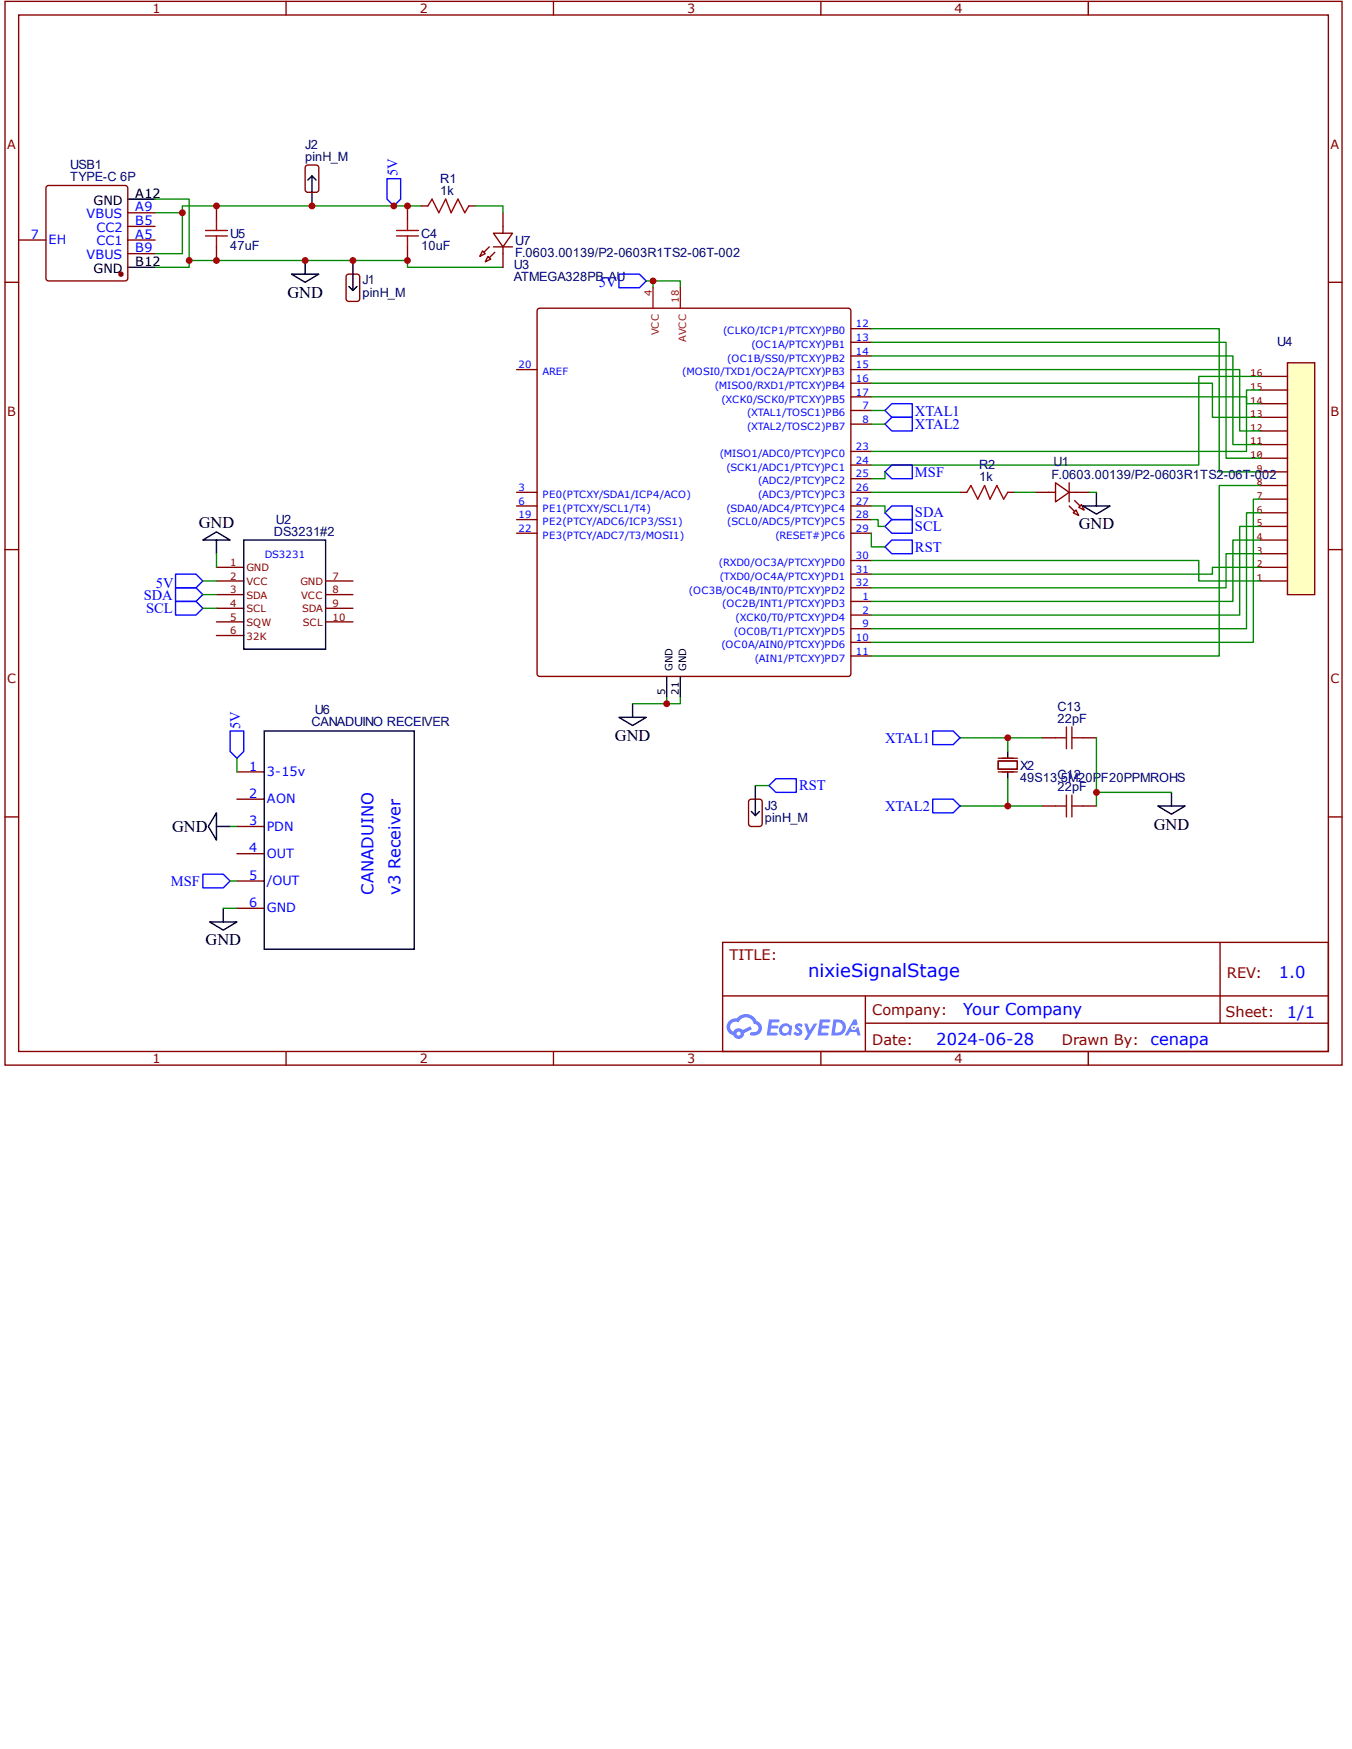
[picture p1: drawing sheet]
<svg xmlns="http://www.w3.org/2000/svg" width="216mm" height="279mm" viewBox="0 0 216 279" stroke-linecap="round" stroke-linejoin="round" font-family="sans-serif">
<g fill="none" stroke="#800" stroke-width=".22">
<path d="M.8 .2h213.5v170h-213.5zM3 2.4h209.1v165.6h-209.1zM45.7 .2v2.2M88.4 .2v2.2M131.1 .2v2.2M173.8 .2v2.2M.8 45.1h2.2M212.1 45.1h2.2M.8 87.8h2.2M212.1 87.8h2.2M.8 130.5h2.2M212.1 130.5h2.2"/>
<path d="M115.4 150.5h96.7v17.5h-96.7zM115.4 159.1h96.6M138.2 159.1v8.7M194.8 150.6v12.9M45.7 168v2.2M88.4 168v2.2M131.1 168v2.2M138.2 163.5h73.8M173.8 168v2.2"/>
</g>
<g fill="#58f">
<path d="M127.1 163.6l.5-.1 .3 .1 .3 .2-.3 .3a.29 .29 0 0 0-.2-.2 .29 .29 0 0 0-.3 .1l.1 .1a.87 .87 0 0 1 .5 1 .85 .85 0 0 1-1.3 0l.3-.3 .4 .2 .2-.2a1.01 1.01 0 0 1-.6-1.1z"/>
<path d="M128.4 163.5h.5l.4 1.1 .7-1.1h.5l-1.6 2.6h-.5l.6-.9z"/>
<path d="M122.8 162.9h1.6l.1 .2-.2 .2h-1l-.1 .5h.9l.2 .3-.2 .2h-1l-.1 .7h.9h.2v.3l-1.7 .1z"/>
<path d="M130.9 162.9h1.6l.1 .2-.2 .2h-1l-.1 .5h.9l.2 .3-.2 .2h-1l-.1 .7h1h.1v.3l-1.6 .1z"/>
<path d="M136.3 162.9h.5l.2 .7-.4 .2a.43 .43 0 0 0-.7 .2 .43 .43 0 0 0 .3 .6 .43 .43 0 0 0 .6-.4l.3-.1 .3 1.3h-.5l-.1-.5h-1.1l-.3 .5h-.5z"/>
<path d="M133.1 162.9l-.4 2.5h.9a1.3 1.3 0 0 0 1.5-1.3 1.3 1.3 0 0 0-1.6-1.2zM133.5 163.3a.86 .86 0 0 1 1.1 .9 .86 .86 0 0 1-1.1 .8h-.2z"/>
<path d="M124.7 163.9a.95 .95 0 0 0-.1 1.3 .95 .95 0 0 0 1.3 .1l.4 .1 .2-1.4-.1-.1-.3-.1a.93 .93 0 0 0-1.4 .1zM125.1 164.1a.54 .54 0 0 1 .8 .2 .54 .54 0 0 1-.5 .7 .54 .54 0 0 1-.4-.8z"/>
<path d="M116.4 163.1a1.35 1.35 0 0 0 .7 2.3 .89 .89 0 0 0 1 .5 .89 .89 0 0 0 .7-.9l1.3-.6-.3-.4-1.2 .6a.91 .91 0 0 0-1.5 .2 .86 .86 0 0 1-.4-1.2 .86 .86 0 0 1 1.2-.3 1.31 1.31 0 0 1 1.4-.8 1.31 1.31 0 0 1 1.1 1.1 .7 .7 0 0 1 .7 .8 .7 .7 0 0 1-1 .5l-.3 .1v.3a1.22 1.22 0 0 0 1.7-.6 1.22 1.22 0 0 0-.7-1.6 1.84 1.84 0 0 0-3.1-.4l-.8 .1zM117.6 165.1a.35 .35 0 0 1 .7 0 .35 .35 0 0 1-.7 0z"/>
<circle cx="136.3" cy="164.1" r=".16"/>
</g>
<path d="M98.8 43.8h3.3l1.1 1.1-1.1 1.1h-3.3zM28 91.7h3.3l1.1 1.1-1.1 1.1h-3.3z" fill="none" stroke="#00f" stroke-width=".22"/>
<path d="M32.4 86.3l2.2-1.3 2.1 1.3zM34.6 86.3v2.2M98.8 114.6h4.4l-2.2 1.3zM101 112.4v2.2M106.5 108.1v3.2M108.6 108.1v3.2M184.9 128.8h4.4l-2.2 1.3zM187.1 126.6v2.2" fill="none" stroke="#000" stroke-width=".22"/>
<path d="M103.2 44.9h1.1v1.1M104.3 44.9h4.3v1.1M106.5 111.3v1.1M108.6 111.3v1.1h-7.6" fill="none" stroke="#080" stroke-width=".22"/>
<path d="M168.6 117.9h1.7M170.3 116.1v3.5M171.2 116.1v3.5M171.2 117.9h1.7M168.6 128.8h1.7M170.3 127v3.5M171.2 128.8h1.7M171.2 127v3.5" fill="none" stroke="#a00000" stroke-width=".22"/>
<g fill="none" stroke="#800" stroke-width=".22">
<path d="M82.5 59h3.3M135.9 59h3.2M135.9 52.5h3.2M135.9 54.7h3.2M135.9 56.9h3.2M82.5 78.6h3.3M135.9 78.6h3.2M135.9 65.6h3.2M135.9 67.8h3.2M135.9 72.1h3.2M135.9 74.3h3.2M135.9 76.5h3.2"/>
<path d="M135.9 61.2h3.2M135.9 63.4h3.2M82.5 80.8h3.3M82.5 85.2h3.3M82.5 83h3.3M135.9 96.1h3.2M135.9 98.3h3.2M135.9 80.8h3.2M135.9 89.5h3.2M135.9 91.7h3.2M135.9 85.2h3.2M135.9 93.9h3.2"/>
<path d="M135.9 83h3.2M135.9 100.4h3.2M135.9 102.6h3.2M135.9 104.8h3.2M166.4 117.9h2.2M172.9 117.9h2.2M166.4 128.8h2.2M172.9 128.8h2.2"/>
</g>
<path d="M85.8 49.5l.4-.3h49.2l.4 .3 .1 58.1-.2 .4-49.5 .1-.4-.3z" fill="none" stroke="#840000" stroke-width=".22"/>
<path d="M104.3 46v3.2M108.6 46v3.2" fill="none" stroke="#f00" stroke-width=".22"/>
<path d="M205.6 58h4.3v37h-4.3z" fill="#ffffc2" stroke="#840000" stroke-width=".22"/>
<g fill="none" stroke="#840000" stroke-width=".22">
<path d="M201.2 79.7h4.4M201.2 77.6h4.4M201.2 75.4h4.4M201.2 73.2h4.4M201.2 71h4.4M201.2 68.8h4.4M201.2 66.7h4.4M201.2 64.5h4.4M201.2 62.3h4.4M201.2 60.1h4.4M201.2 92.8h4.4M201.2 90.6h4.4"/>
<path d="M201.2 88.5h4.4M201.2 86.3h4.4M201.2 84.1h4.4M201.2 81.9h4.4"/>
</g>
<g fill="none" stroke="#080" stroke-width=".22">
<path d="M24.8 31.8h5.4v9.8h34.9v1.1h15.2M29.1 34v6.5h-4.3M67.2 32.9h-38.1v1.1h-4.3M76 32.9h4.3v1.1M30.2 41.6v1.1h-5.4M139.1 52.5h55.6v22.9h6.5M139.1 54.7h56.7v18.5h5.4M139.1 56.9h57.8v14.1h4.3M139.1 59h58.9v9.8h3.2M139.1 61.2h54.5v5.5h7.6M139.1 63.4h60v1.1h2.1M139.1 78.6h14.2"/>
<path d="M139.1 67.8h2.2M139.1 65.6h2.2M141.3 75.4v1.1h-2.2M162 78.6h3.3M174 78.6h1.1M201.2 79.7h-1.1v22.9h-61M201.2 77.6h-6.5v27.2h-55.6M201.2 62.3h-2.1v9.8h-60M201.2 60.1h-9.8v14.2h-52.3M32.4 95h2.2M32.4 97.2h2.2M32.4 92.8h2.2"/>
<path d="M34.6 88.5v2.1M139.1 89.5h52.3v3.3h9.8M139.1 80.8h2.2v1.1M139.1 83h1.1v1.1h1.1M139.1 85.2v2.2h2.2M201.2 90.6h-7.6v1.1h-54.5M201.2 88.5h-5.4v5.4h-56.7M201.2 86.3h-4.3v9.8h-57.8M201.2 84.1h-3.2v14.2h-58.9M201.2 81.9h-2.1v18.5h-60M153.3 117.9h7.6M166.4 117.9h-5.5v2.1"/>
<path d="M175.1 117.9v10.9M36.7 132h1.1M37.8 121.1v2.2M120.6 125.5h2.2M153.3 128.8h7.6M160.9 124.4v4.4h5.5M175.1 126.6h12M35.7 145.1h2.1M36.7 140.7h1.1"/>
</g>
<g fill="none" stroke="#00f" stroke-width=".22">
<path d="M61.8 28.5h2.2v3.3l-1.1 1.1-1.1-1.1zM141.3 65.6l1.1-1.1h3.3v2.2h-3.3zM141.3 67.8l1.1-1.1h3.3v2.1h-3.3zM142.4 74.3h3.3v2.2h-3.3l-1.1-1.1zM28 93.9h3.3l1.1 1.1-1.1 1.1h-3.3zM28 96.1h3.3l1.1 1.1-1.1 1.1h-3.3zM141.3 87.4l1.1-1.1h3.3v2.2h-3.3zM142.4 80.8h3.3v2.2h-3.3l-1.1-1.1zM142.4 83h3.3v2.2h-3.3l-1.1-1.1zM36.7 116.8h2.2v3.2l-1.1 1.1-1.1-1.1zM148.9 116.8h3.3l1.1 1.1-1.1 1.1h-3.3zM32.4 139.7h3.3l1 1-1 1.1h-3.3z"/>
<path d="M122.8 125.5l1.1-1.1h3.3v2.2h-3.3zM148.9 127.7h3.3l1.1 1.1-1.1 1h-3.3z"/>
</g>
<g fill="none" stroke="#800" stroke-width=".22">
<path d="M3 38.3h4.3M7.6 29.7l12.4-.1 .3 .2 .1 14.6-.2 .4-12.4 .1-.4-.2-.1-14.6zM20.4 38.3h4.4M20.4 34h4.4M20.4 36.2h4.4M34.6 32.9v2.2M34.6 39.4v2.2M48.8 26.6l.4-.2h1.3l.3 .2 .1 3.7-.2 .4h-1.5l-.4-.2zM65.1 32.9v2.2M65.1 39.4v2.2M67.2 32.9h1.1M74.9 32.9h1.1"/>
<path d="M78.8 37.3h3l-1.5 2.1zM78.8 39.4h3M80.3 34v3.3M80.3 39.4v3.3M20.4 40.5h4.4M55.3 44l.4-.2h1.3l.4 .2v3.7l-.2 .4h-1.5l-.4-.2zM77.1 40.1l.4 .4-.9 .5zM77.9 41l.5 .4-.9 .4zM153.3 78.6h1.1M160.9 78.6h1.1M165.3 78.6h3.3M168.6 77.1l2.1 1.5-2.1 1.6z"/>
<path d="M170.7 78.6h3.3M170.7 77.1v3.1M34.6 90.6h4.3M34.6 92.8h4.3M34.6 95h4.3M34.6 97.2h4.3M34.6 99.3h4.3M52 92.8h4.4M52 95h4.4M52 97.2h4.4M52 99.3h4.4M171.4 81.9l.4-.4 .5 .9z"/>
<path d="M172.3 81l.4-.4 .4 .9zM34.6 101.5h4.3M37.8 123.3h4.4M37.8 127.7h4.4M37.8 132h4.4M37.8 136.4h4.4M119.8 127.7h1.5l.4 .2v3.7l-.2 .4h-1.5l-.4-.2-.1-3.7zM37.8 140.7h4.4M37.8 145.1h4.4"/>
</g>
<g fill="none" stroke="#000" stroke-width=".22">
<path d="M20.4 31.8h4.4M49.8 28.1v4.8M49.8 28.1l-.6 .7M49.8 28.1l.7 .7M20.4 42.7h4.4M46.6 43.8h4.3l-2.2 1.3zM48.7 41.6v2.2M55.7 45.8l.7 .6M56.4 41.6v4.8M57 45.8l-.6 .6M175.1 78.6v2.2M38.9 86.3h13.1v17.4h-13.1z"/>
<path d="M172.9 80.8h4.4l-2.2 1.3zM42.2 116.8h24v34.8h-24zM34.6 129.8v4.4l-1.3-2.2zM34.6 132h2.1M120 129.6l.6 .7M120.6 125.5v4.8M121.3 129.6l-.7 .7M160.9 120v1.1M160.9 123.3v1.1M33.5 147.3h4.3l-2.1 1.3zM35.7 145.1v2.2"/>
</g>
<g fill="#800" stroke="#800" stroke-width=".22">
<path d="M171.6 80l.9 .8z"/>
<path d="M170.7 80.8l.9 .9z"/>
<path d="M78.1 41.2l.9-.9z"/>
<path d="M78.1 39.4l-.8 .9z"/>
<circle cx="19.3" cy="43.8" r=".33"/>
</g>
<path d="M32.8 36.8h3.5M32.8 37.7h3.5M34.6 35.1v1.7M34.6 37.7v1.7M63.3 36.8h3.5M63.3 37.7h3.5M65.1 35.1v1.7M65.1 37.7v1.7M68.3 32.9l.7-1.1 1.1 2.2 1.1-2.2 .8 2.2 1.1-2.2 1.1 2.2 .7-1.1M154.4 78.6l.6-1 1.1 2.1 1.1-2.1 .9 2.1 1.1-2.1 1.1 2.1 .6-1.1" fill="none" stroke="#a00000" stroke-width=".22"/>
<path d="M159.4 121.6h3.1v1.3h-3.1zM159.4 121.1h3.1M159.4 123.3h3.1" fill="none" stroke="#810" stroke-width=".22"/>
<g fill="#c00">
<circle cx="106.5" cy="112.4" r=".54"/>
<circle cx="104.3" cy="44.9" r=".54"/>
<circle cx="30.2" cy="41.6" r=".54"/>
<circle cx="29.1" cy="34" r=".55"/>
<circle cx="34.6" cy="32.9" r=".54"/>
<circle cx="34.6" cy="41.6" r=".54"/>
<circle cx="48.7" cy="41.6" r=".54"/>
<circle cx="49.8" cy="32.9" r=".54"/>
<circle cx="62.9" cy="32.9" r=".54"/>
<circle cx="56.4" cy="41.6" r=".55"/>
<circle cx="175.1" cy="126.6" r=".54"/>
<circle cx="160.9" cy="128.8" r=".54"/>
<circle cx="160.9" cy="117.9" r=".54"/>
<circle cx="65.1" cy="32.9" r=".54"/>
<circle cx="65.1" cy="41.6" r=".55"/>
</g>
<text font-size="2.9" fill="#00f" x="129" y="156.1">nixieSignalStage</text>
<g font-size="2.6">
<text x="45.9" y="47.5">GND</text>
<text x="31.7" y="84.3">GND</text>
<text x="172.3" y="84.6">GND</text>
<text x="98.2" y="118.4">GND</text>
<text x="27.5" y="132.9">GND</text>
<text x="184.2" y="132.5">GND</text>
<text x="32.8" y="151">GND</text>
</g>
<g font-size="2.6" fill="#00f">
<text x="59.6" y="142.9" transform="rotate(-90 59.6 142.9)">CANADUINO</text>
<text x="64" y="142.9" transform="rotate(-90 64 142.9)">v3 Receiver</text>
<text x="204.2" y="156.3">1.0</text>
<text x="149.5" y="167">2024-06-28</text>
<text x="153.8" y="162.2">Your Company</text>
<text x="183.7" y="166.9">cenapa</text>
<text x="205.5" y="162.6">1/1</text>
</g>
<g font-size="2.3" fill="#00f">
<text x="63.5" y="28.2" transform="rotate(-90 63.5 28.2)">5V</text>
<text x="95.6" y="45.9">5V</text>
<text x="146.1" y="66.4">XTAL1</text>
<text x="146.1" y="68.5">XTAL2</text>
<text x="146.1" y="76.2">MSF</text>
<text x="146.1" y="82.7">SDA</text>
<text x="146.1" y="84.8">SCL</text>
<text x="146.1" y="88.1">RST</text>
<text x="22.9" y="95.8">SDA</text>
<text x="24.9" y="93.9">5V</text>
<text x="23.3" y="98">SCL</text>
<text x="38.4" y="116.5" transform="rotate(-90 38.4 116.5)">5V</text>
<text x="141.3" y="118.6">XTAL1</text>
<text x="127.6" y="126.3">RST</text>
<text x="141.3" y="129.5">XTAL2</text>
<text x="27.3" y="141.5">MSF</text>
</g>
<g font-size="2.3" fill="#800">
<text x="116.5" y="153.4">TITLE:</text>
<text x="195.9" y="156.3">REV:</text>
<text x="139.3" y="166.9">Date:</text>
<text x="139.3" y="162.1">Company:</text>
<text x="169.6" y="166.9">Drawn By:</text>
<text x="195.7" y="162.5">Sheet:</text>
</g>
<g font-size="2" fill="#800">
<text x="24.3" y="2.1">1</text>
<text x="67" y="2.1">2</text>
<text x="109.7" y="2.1">3</text>
<text x="152.4" y="2.1">4</text>
<text x="1.1" y="23.7">A</text>
<text x="212.5" y="23.7">A</text>
<text x="1.1" y="66.4">B</text>
<text x="212.5" y="66.4">B</text>
<text x="1.1" y="109.2">C</text>
<text x="212.5" y="109.2">C</text>
<text x="24.3" y="169.8">1</text>
<text x="67" y="169.8">2</text>
<text x="109.7" y="169.8">3</text>
<text x="152.4" y="169.8">4</text>
</g>
<g font-size="2" fill="#000080">
<text x="48.7" y="23.8">J2</text>
<text x="11.2" y="29">TYPE-C 6P</text>
<text x="11.2" y="27">USB1</text>
<text x="48.7" y="25.7">pinH_M</text>
<text x="70.3" y="29.2">R1</text>
<text x="70.3" y="31.2">1k</text>
<text x="36.7" y="39.9">47uF</text>
<text x="36.7" y="38">U5</text>
<text x="67.2" y="39.9">10uF</text>
<text x="67.2" y="38">C4</text>
<text x="82.3" y="41">F.0603.00139/P2-0603R1TS2-06T-002</text>
<text x="82.3" y="39.1">U7</text>
<text x="57.9" y="47.4">pinH_M</text>
<text x="57.9" y="45.4">J1</text>
<text x="82.1" y="44.9">ATMEGA328PB-AU</text>
<text x="82.1" y="42.9">U3</text>
<text x="204" y="55.3">U4</text>
<text x="156.4" y="76.9">1k</text>
<text x="156.4" y="75">R2</text>
<text x="167.9" y="76.5">F.0603.00139/P2-0603R1TS2-06T-002</text>
<text x="168.2" y="74.5">U1</text>
<text x="44.1" y="83.6">U2</text>
<text x="43.7" y="85.6">DS3231#2</text>
<text x="168.9" y="113.5">C13</text>
<text x="49.7" y="116.1">CANADUINO RECEIVER</text>
<text x="50.3" y="114">U6</text>
<text x="168.9" y="115.5">22pF</text>
<text x="162.9" y="124.9">49S13.5M20PF20PPMROHS</text>
<text x="162.9" y="122.9">X2</text>
<text x="168.9" y="124.4">C12</text>
<text x="122.1" y="131.3">pinH_M</text>
<text x="122.1" y="129.3">J3</text>
<text x="168.9" y="126.4">22pF</text>
</g>
<g font-size="2" fill="#00f">
<text x="13.8" y="34.9">VBUS</text>
<text x="21.6" y="33.8">A9</text>
<text x="21.6" y="35.9">B5</text>
<text x="4.9" y="38.1">7</text>
<text x="7.8" y="39">EH</text>
<text x="13.8" y="41.4">VBUS</text>
<text x="15.4" y="39.2">CC1</text>
<text x="15.4" y="37">CC2</text>
<text x="21.6" y="38.1">A5</text>
<text x="21.6" y="40.3">B9</text>
<text x="39.8" y="123.1">1</text>
<text x="42.6" y="124">3-15v</text>
<text x="39.8" y="127.5">2</text>
<text x="39.8" y="131.8">3</text>
<text x="42.6" y="128.3">AON</text>
<text x="39.8" y="136.2">4</text>
<text x="42.6" y="132.7">PDN</text>
<text x="42.6" y="137">OUT</text>
<text x="39.8" y="140.5">5</text>
<text x="42.6" y="141.4">/OUT</text>
<text x="39.8" y="144.9">6</text>
<text x="42.6" y="145.8">GND</text>
</g>
<g font-size="2">
<text x="15" y="32.7">GND</text>
<text x="21.6" y="31.6">A12</text>
<text x="15" y="43.6">GND</text>
<text x="21.6" y="42.5">B12</text>
</g>
<g font-size="1.7" fill="#840000">
<text x="199.7" y="64.5">14</text>
<text x="199.7" y="62.3">15</text>
<text x="199.7" y="60.1">16</text>
<text x="199.7" y="71">11</text>
<text x="199.7" y="68.8">12</text>
<text x="199.7" y="66.6">13</text>
<text x="199.7" y="73.2">10</text>
<text x="200.7" y="77.5">8</text>
<text x="200.7" y="75.4">9</text>
<text x="200.7" y="81.9">6</text>
<text x="200.7" y="79.7">7</text>
<text x="200.7" y="88.4">3</text>
<text x="200.7" y="86.3">4</text>
<text x="200.7" y="84.1">5</text>
<text x="200.7" y="92.8">1</text>
<text x="200.7" y="90.6">2</text>
</g>
<g font-size="1.6" fill="#f00">
<text x="104.1" y="47.4" transform="rotate(-90 104.1 47.4)">4</text>
<text x="105.2" y="53.6" transform="rotate(-90 105.2 53.6)">VCC</text>
<text x="108.4" y="48.4" transform="rotate(-90 108.4 48.4)">18</text>
<text x="109.6" y="54.6" transform="rotate(-90 109.6 54.6)">AVCC</text>
</g>
<g font-size="1.6" fill="#00f">
<text x="115.5" y="53.4">(CLKO/ICP1/PTCXY)PB0</text>
<text x="136.7" y="52.3">12</text>
<text x="82.8" y="58.8">20</text>
<text x="86.6" y="60">AREF</text>
<text x="108.9" y="60">(MOSI0/TXD1/OC2A/PTCXY)PB3</text>
<text x="116.1" y="57.8">(OC1B/SS0/PTCXY)PB2</text>
<text x="120" y="55.6">(OC1A/PTCXY)PB1</text>
<text x="136.7" y="54.5">13</text>
<text x="136.7" y="56.6">14</text>
<text x="136.7" y="58.8">15</text>
<text x="114.1" y="62.1">(MISO0/RXD1/PTCXY)PB4</text>
<text x="115.2" y="64.3">(XCK0/SCK0/PTCXY)PB5</text>
<text x="136.7" y="61">16</text>
<text x="136.7" y="63.2">17</text>
<text x="137.8" y="65.4">7</text>
<text x="119.3" y="66.5">(XTAL1/TOSC1)PB6</text>
<text x="119.3" y="68.7">(XTAL2/TOSC2)PB7</text>
<text x="136.7" y="71.9">23</text>
<text x="137.8" y="67.5">8</text>
<text x="114.9" y="73">(MISO1/ADC0/PTCY)PC0</text>
<text x="116" y="75.2">(SCK1/ADC1/PTCY)PC1</text>
<text x="121.1" y="77.4">(ADC2/PTCY)PC2</text>
<text x="136.7" y="74.1">24</text>
<text x="136.7" y="76.3">25</text>
<text x="82.8" y="78.4">3</text>
<text x="82.8" y="80.6">6</text>
<text x="82.8" y="82.8">19</text>
<text x="86.6" y="79.6">PE0(PTCXY/SDA1/ICP4/ACO)</text>
<text x="86.6" y="81.8">PE1(PTCXY/SCL1/T4)</text>
<text x="86.6" y="83.9">PE2(PTCY/ADC6/ICP3/SS1)</text>
<text x="116" y="81.8">(SDA0/ADC4/PTCY)PC4</text>
<text x="116.1" y="83.9">(SCL0/ADC5/PTCY)PC5</text>
<text x="121.1" y="79.6">(ADC3/PTCY)PC3</text>
<text x="136.7" y="78.4">26</text>
<text x="136.7" y="80.6">27</text>
<text x="136.7" y="82.8">28</text>
<text x="42.3" y="89.1">DS3231</text>
<text x="82.8" y="85">22</text>
<text x="86.6" y="86.1">PE3(PTCY/ADC7/T3/MOSI1)</text>
<text x="123.8" y="86.1">(RESET#)PC6</text>
<text x="136.7" y="89.3">30</text>
<text x="136.7" y="85">29</text>
<text x="110" y="94.8">(OC3B/OC4B/INT0/PTCXY)PD2</text>
<text x="114.8" y="90.5">(RXD0/OC3A/PTCXY)PD0</text>
<text x="114.9" y="92.6">(TXD0/OC4A/PTCXY)PD1</text>
<text x="136.7" y="91.5">31</text>
<text x="136.7" y="93.7">32</text>
<text x="137.8" y="95.9">1</text>
<text x="115.3" y="97">(OC2B/INT1/PTCXY)PD3</text>
<text x="117.2" y="101.4">(OC0B/T1/PTCXY)PD5</text>
<text x="117.5" y="99.2">(XCK0/T0/PTCXY)PD4</text>
<text x="137.8" y="98">2</text>
<text x="137.8" y="100.2">9</text>
<text x="115.2" y="103.5">(OC0A/AIN0/PTCXY)PD6</text>
<text x="120.5" y="105.7">(AIN1/PTCXY)PD7</text>
<text x="136.7" y="102.4">10</text>
<text x="136.7" y="104.6">11</text>
</g>
<g font-size="1.6" fill="#800">
<text x="36.8" y="90.4">1</text>
<text x="36.8" y="92.6">2</text>
<text x="36.8" y="94.8">3</text>
<text x="39.4" y="91.3">GND</text>
<text x="39.4" y="93.5">VCC</text>
<text x="39.4" y="95.6">SDA</text>
<text x="48" y="93.5">GND</text>
<text x="48.1" y="95.6">VCC</text>
<text x="53.1" y="92.6">7</text>
<text x="53.1" y="94.8">8</text>
<text x="36.8" y="96.9">4</text>
<text x="36.8" y="99.1">5</text>
<text x="36.8" y="101.3">6</text>
<text x="39.4" y="97.8">SCL</text>
<text x="39.4" y="100">SQW</text>
<text x="48.2" y="97.8">SDA</text>
<text x="48.4" y="100">SCL</text>
<text x="53.1" y="96.9">9</text>
<text x="53.1" y="99.1">10</text>
<text x="39.4" y="102.2">32K</text>
</g>
<g font-size="1.6">
<text x="107.4" y="107.2" transform="rotate(-90 107.4 107.2)">GND</text>
<text x="109.6" y="107.2" transform="rotate(-90 109.6 107.2)">GND</text>
<text x="106.2" y="111" transform="rotate(-90 106.2 111)">5</text>
<text x="108.4" y="111" transform="rotate(-90 108.4 111)">21</text>
</g>
</svg>
